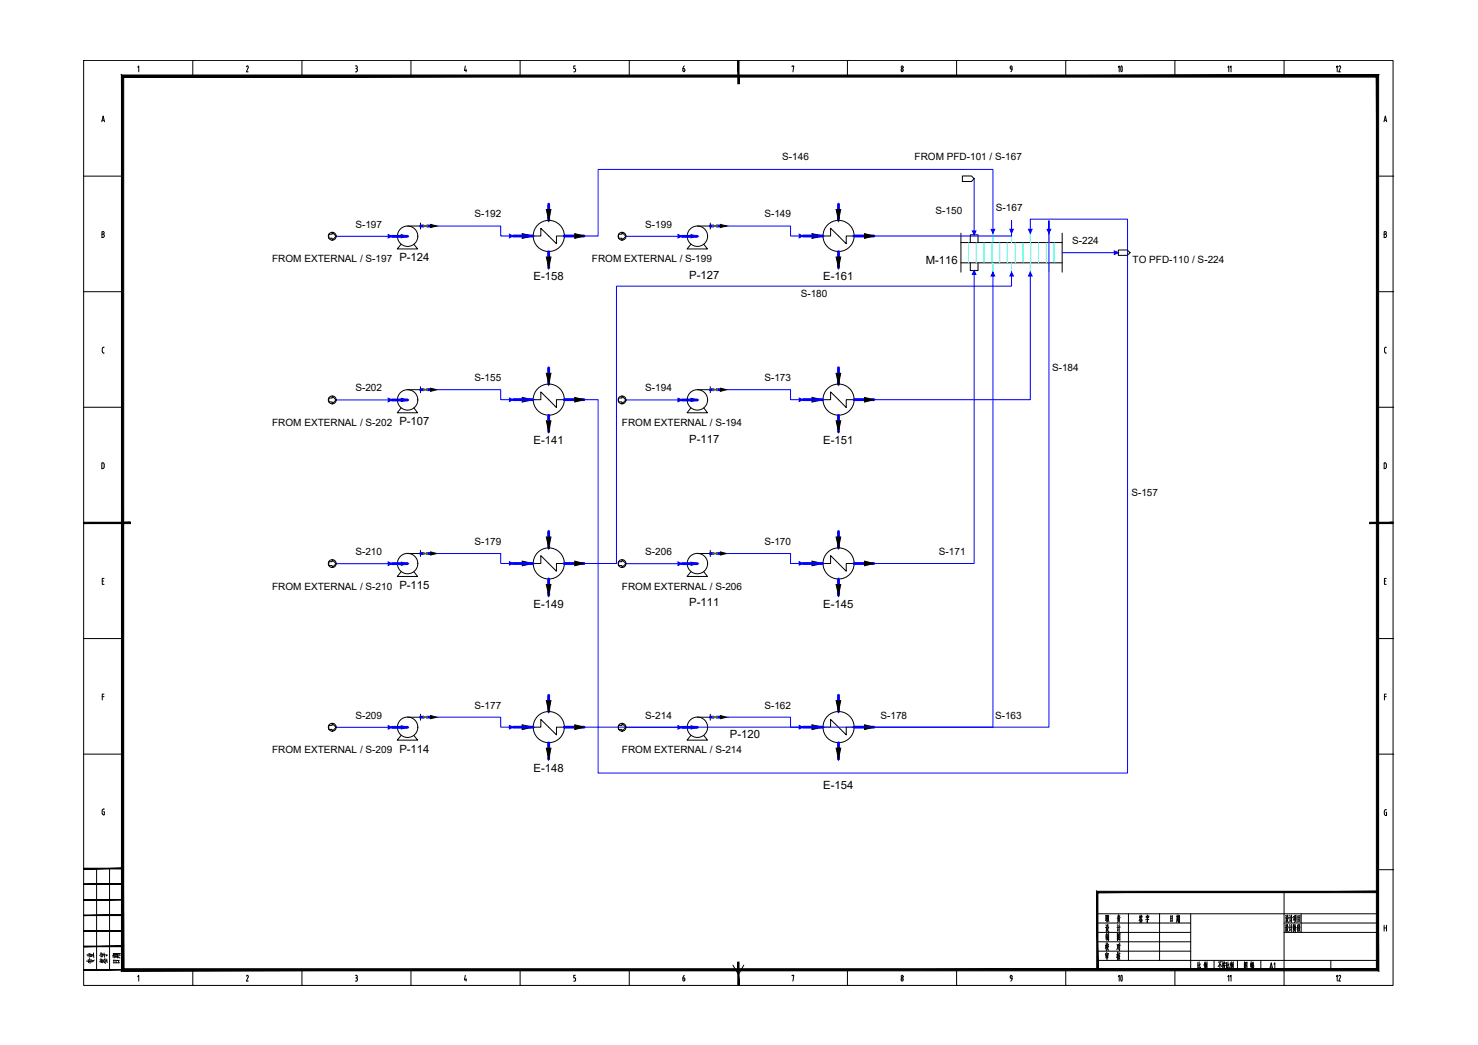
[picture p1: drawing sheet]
<svg xmlns="http://www.w3.org/2000/svg" width="420mm" height="297mm" viewBox="0 0 420 297" stroke-linecap="round" stroke-linejoin="round" font-family="sans-serif">
<g fill="none" stroke="#000" stroke-width=".28">
<path d="M23.8 17.2h372.2v262.9h-372.2zM39.1 19.1l.3-.4v1.7M54.8 17.2h.1M54.8 17.2v4.4M70.3 18.7l.3 .2v.4M70.3 18.7l-.2 .3M70.5 19.3l-.5 1.1h.6M85.8 17.2h.1M85.8 17.2v4.4M101 18.7h.3M101.2 19.5h.1M101.3 18.7l.2 .2v.4l-.2 .2 .3 .4"/>
<path d="M101.6 19.9l-.3 .5M116.8 17.2h.1M116.8 17.2v4.4M132.3 18.7l-.3 1.4h.7M132.5 19.7v.7M147.9 17.2h.1M147.9 17.2v4.4M163.4 19.5l.2 .4M163.6 18.7h-.5v.8h.3M163.6 19.9v.2M178.9 17.2h.1M178.9 17.2v4.4"/>
<path d="M194.1 19.5l.2 .8h.2l.2-.4M194.1 19.5h.3M194.4 19.5l.3 .4M194.5 18.7l-.3 .8M209.9 17.2h.1M225.2 19v-.3h.5l-.3 1.7M240.9 17.2h.1M240.9 17.2v4.4M256.2 19.9l.3-.4 .2 .4M256.2 19.9l.3 .5 .2-.4M256.7 19.9v.2M271.9 17.2h.1"/>
<path d="M271.9 17.2v4.4M287.4 19.7h.3M287.7 19.1v.5M287.7 19.6l-.4 .8M287.7 19.1l-.1-.3a.43 .43 0 0 0-.4 .3 .43 .43 0 0 0 .3 .5M303 17.2h.1M303 17.2v4.4M334 17.2h.1M334 17.2v4.4M365 17.2h.1M365 17.2v4.4M28.9 34.6l.4-1.6 .4 1.6"/>
<path d="M29 34.2h.6M101 20.4h.3M163.1 20.4h.3M163.6 20l-.2 .4M393.4 34.6l.4-1.6 .4 1.6M393.6 34.2h.5M23.8 50.1h11.1M391.6 50.1h4.4M396 50.1h.1M29 66.6l.6 .2v.4l-.3 .3M29.3 65.9h-.3v1.6h.3M29.3 65.8l.3 .4-.3 .3"/>
<path d="M393.5 66.6h.3M393.8 65.9h-.3v1.6h.3M393.8 66.6l.4 .4-.4 .5M393.8 65.8l.3 .4-.3 .3M23.8 82.9h11.1M29.1 99.1v.8M29.1 99.9l.1 .4 .4 .1M29.6 98.7l-.4 .1-.1 .3M391.6 82.9h4.4M394.1 98.7l-.4 .1-.1 .3v1l.5 .3M396 82.9h.1M23.8 115.8h11.1"/>
<path d="M391.6 115.8h4.4M396 115.8h.1M29.2 131.6h-.3v1.6h.3M29.3 131.6l.3 .5v.8l-.3 .3M393.5 131.6h.4l.2 .5v.8l-.6 .3zM396 148.7h.1M29.1 165.2h.3M29.6 164.4h-.5v1.7h.5M393.6 165.2h.3M394.1 164.4h-.5v1.7h.5M23.8 181.5h11.1M29.1 198h.5"/>
<path d="M29.6 197.3h-.5v1.7M391.6 181.5h4.4M393.6 198h.5M394.1 197.3h-.5v1.7M396 181.5h.1M23.8 214.4h11.1M391.6 214.4h4.4M396 214.4h.1M29 230.4v.8M29.5 230.7h.2v.9l-.5-.1-.1-.4M29.7 230h-.5l-.1 .4M393.5 230.6v.7"/>
<path d="M393.6 231.3l.3 .5M394 230.9h.2v.9h-.3M394.2 230.2h-.5l-.1 .4M27.5 246.9v28.8M31.1 246.9v28.8M311.9 259.7h79.7M320.8 259.7v13.3M329.6 259.7v13.3M338.5 259.7v16M365 253.5v26.6M369.9 259.7v5.3M391.6 247.2h4.4"/>
<path d="M396 247.2h.1M39.1 277.6l.3-.4v1.7M54.8 275.7v4.4M70.3 277.2l.3 .2v.4M70.3 277.2l-.2 .3M70.5 277.8l-.5 1.1h.6M85.8 275.7v4.4M101 277.2h.3M101 278.9h.3M101.2 278h.1M101.3 277.2l.3 .4-.3 .3 .3 .6-.3 .4M116.8 275.7v4.4"/>
<path d="M132.3 277.2l-.3 1.3h.7M132.5 278.2v.7M147.9 275.7v4.4M163.1 278.9h.3M163.4 277.9l.2 .4M163.6 277.2h-.5v.8h.3M163.6 278.3v.2M163.6 278.5l-.2 .4M178.9 275.7v4.4M194.4 277.9a.46 .46 0 0 1 .3 .5 .46 .46 0 0 1-.4 .4l-.2-.8h.3M194.5 277.2l-.3 .8M208.4 274.3l1.5 2.7 1.5-2.7"/>
<path d="M225.2 277.4v-.2h.5l-.3 1.7M240.9 275.7v4.4M256.7 278.3v.2M256.7 278.3l-.1-.3a.42 .42 0 0 0-.4 .4 .42 .42 0 0 0 .4 .4l.1-.3M271.9 275.7v4.4M287.2 277.8l.3 .3M287.4 278.2h.3M287.7 277.6v.5M287.7 278.1l-.4 .8M287.7 277.6l-.2-.4-.3 .6M303 275.7v4.4M311.9 273h79.7"/>
<path d="M311.9 262.4h26.6M311.9 265h26.6M311.9 267.7h26.6M311.9 270.4h26.6M324.1 261.6v.4M324.1 260.1l-.2 .8M324.1 260.5l.1 .3M324.3 261.6v.3M324.3 260.8l.5 .8M324.3 260.7l-.5 1M324.3 260.4l-.3 .1M324.4 261.3l-.3 .1"/>
<path d="M324.5 260.1l-.1 .6M324.5 260.5l.1 .4M324.5 261.5l-.1 .6M324.7 262.1l-.7 .1M324.8 260.4l-.4 .1M325.9 260.5l.7-.1-.1 .4M325.9 260.4l-.1 .5M326.1 260l.1 .4M326.2 261.1v1.1l-.2-.3M326.4 260.8l-.5 .1M326.4 260.7l-.2 .4M326.6 261.4h-.9"/>
<path d="M332.8 260.3v1.7M333.1 261l-.3 .1M333.2 261.7l-.4 .1M333.3 260.4l-.5 .1M333.3 260.3l-.1 1.6M334 275.7v4.4M334.6 260.1v1.3M334.6 261.6l-.2 .6M334.8 261.6l.1 .3M334.8 260.8h-.2M334.8 261.1h-.2M334.9 260l-.1 1.4"/>
<path d="M335 260.5h-.5M335 261.4l-.6 .1M335.1 261.3l-.1 .9M335.1 260.3v1.1M335.3 260.2v2l-.1-.2M335.3 260.8h-.2M335.3 261.3h-.2M335.3 260.3h-.2M340.5 273.5v1.7M340.8 275l-.4 .4M340.8 274.3l-.3 .1M340.9 273.4v1.8l.2 .2h.2v-.5"/>
<path d="M341.2 274l-.3 .6M342.5 273.8v1.7M342.6 273.4l-.3 1M342.6 274.4l.1 .3M342.7 273.8l-.2 .9M342.8 274.1l-.1 .1M342.9 274.1l-.3 1.2M342.9 273.7l-.3 .1M343 273.9v1M343.1 273.4v2.1l-.1-.3M345.1 273v2.7M346.8 273.9v1.5"/>
<path d="M346.9 273.5l-.6 1.3M346.9 274.1l.3 .6M347.2 273.4l-.9 .1M347.6 273.3v2.1l-.1-.2M347.7 274.3l-.3 .3M347.8 273.9l-.4 .1M347.8 273.7v.4M348 273.9l-.1 .9 .4 .6M348 273.3l.1 .4M348.2 274.5l-.4 1M348.3 273.8h-.5M348.3 273.7l-.1 .3"/>
<path d="M348.3 274.4l-.5 .1M348.7 273.5v1.7M349 274.3l-.3 .1M349.1 273.4v1.8l.1 .2h.2v-.5M349.4 274l-.3 .6M349.9 273.8v1.7M350 273.4l-.3 1M350.1 274.4l.1 .3M350.2 273.8l-.2 .8M350.3 274.1l-.3 1.2M350.3 274.1l-.2 .1M350.4 273.7l-.4 .1"/>
<path d="M350.4 273.9v1M350.6 273.4v2l-.2-.2M351.8 273v2.7M353.8 273.4v2M354 274.1l.4 .5M354 274.9l.2 .3M354.1 274.6l.1 .2M354.1 273.8l-.2 .5M354.3 273.9l-.2 .1M354.3 273.8l-.5 1M354.5 273.5v1.9l-.1-.2-.6 .1M354.5 273.5l-.7 .1"/>
<path d="M355.5 273.8v1M355.7 273.3v2.2M355.8 274h-.3M355.8 273.9v.9l-.1-.2M355.9 274.4v1.1M355.9 274.6l.5-.1-.1 .9h-.4M356 273.8v.6M356 273.9l.3-.1v.4M356.1 274.6v.8M356.3 274.2l-.3 .1M356.3 273.5l-.4 .1M356.3 274.9l-.3 .1"/>
<path d="M365 262.4h26.6M365 265h26.6M365.4 262.9l.2 .3M365.5 260.2l.2 .3M365.5 263.6h-.2M365.5 263.5v1M365.6 260.9h-.2M365.6 260.8v1M365.7 264.2l-.3 .5M365.7 261.5l-.2 .5M365.8 262.8l-.1 1M365.8 264l.5 .8"/>
<path d="M365.8 261.3l.4 .9h.1M365.9 260.5l-.2 .6M365.9 260.1v.5M366 262.8l.1 .8h.2M366 262.9h-.2M366.1 260.1v.7l.2 .1M366.1 260.2l-.2 .1M366.1 263.8h-.4M366.1 263.7l-.5 1.2M366.1 261.1h-.3M366.2 261l-.5 1.2M366.6 262.8l.1 .4"/>
<path d="M366.6 260.1l.2 .4M366.7 263.5l-.2 .1M366.7 263.4l-.1 1.2M366.7 260.8l-.2 .1M366.7 260.8v1.1M366.8 264.2l-.2 .5M366.8 261.5l-.1 .5M367.1 262.7v2.2M367.1 260.1v2.1M367.4 263.5l-.6 .1M367.4 260.8l-.5 .1M367.7 262.8v2"/>
<path d="M367.8 262.8v1.4l-.1-.2M367.8 260.5v.9M367.8 262.9l-.1 .1M367.9 260.5l-.2 .1M368 263.6l-.2 1.3M368 261.3l-.4 .3M368.1 260.6v1M368.1 262.9l.3 .8h.1M368.2 262.7l-.3 1M368.2 260.8l-.3 1.4M368.2 260.2v.5M368.2 261.7l.3 .4"/>
<path d="M368.2 263.5v1.4M368.5 260.6l-.4 .1M368.5 260.5v1.1M368.5 260.1l-.5 .2M368.9 262.9v1.8M369 260.2v1.9M369 263.6l-.1 .1M369 263.3l-.1 .1M369 264l-.3 .2M369.1 262.8l-.2 .3M369.2 264l.4 .7M369.2 263.8l.3-.1-.5 1.1"/>
<path d="M369.3 262.8l-.1 .9M369.4 262.8v.7l.2 .1M369.4 261.2l-.4 .2M369.4 260.8l-.4 .1M369.4 262.9l-.1 .1M369.5 261.7l-.5 .2M369.6 260.3l-.6 .1M369.6 260.3l-.1 1.8M378.3 273v2.7M393.5 263v1.7M393.5 263.8h.7M394.2 263v1.7"/>
<path d="M54.8 280.1h.1M85.8 280.1h.1M116.8 280.1h.1M147.9 280.1h.1M178.9 280.1h.1M209.9 280.1h.1M240.9 280.1h.1M271.9 280.1h.1M303 280.1h.1M334 280.1h.1M365 280.1h.1"/>
<circle cx="256.4" cy="19.1" r=".32"/>
<circle cx="256.4" cy="277.6" r=".32"/>
</g>
<g fill="#000" stroke="#000" stroke-width=".28">
<path d="M209.7 17.2l.4 6.6v-6.6zM209.7 17.2l.4 6.6h-.4z"/>
<path d="M34.5 21.3l.7 254.1v-253.5zM34.5 21.3l.7 254.1-.7 .6zM34.5 276l356.8-.6h-356.1zM34.5 276l356.8-.6 .6 .6zM391.3 21.9v253.5l.6 .6zM391.3 21.9l.6-.6v254.7zM35.2 21.9h356.1l.6-.6zM34.5 21.3h357.4l-356.7 .6z"/>
<path d="M23.8 148.4v.4l13.3-.4zM23.8 148.8l13.3-.4v.4z"/>
<path d="M389.4 148.8h6.6v-.4zM389.4 148.4h6.6l-6.6 .4z"/>
<path d="M23.8 255.8h11.1v-.1zM23.8 255.7h11.1l-11.1 .1z"/>
<path d="M23.8 251.4h11.1v-.2zM23.8 251.2h11.1l-11.1 .2z"/>
<path d="M23.8 247h11.1v-.2zM23.8 246.8h11.1l-11.1 .2z"/>
<path d="M312.1 253.7h79.5v-.3zM311.8 253.4h79.8l-79.5 .3zM311.8 253.4l.3 22.3v-22zM311.8 253.4l.3 22.3h-.3z"/>
<path d="M23.8 275.7h11.1v-.1zM23.8 275.6h11.1l-11.1 .1z"/>
<path d="M23.8 269.1h11.1v-.2zM23.8 268.9h11.1l-11.1 .2z"/>
<path d="M23.8 264.7h11.1v-.2zM23.8 264.5h11.1l-11.1 .2z"/>
<path d="M23.8 260.3h11.1v-.2zM23.8 260.1h11.1l-11.1 .2z"/>
<path d="M209.7 273.5v6.6h.4zM209.7 273.5h.4v6.6z"/>
</g>
<g fill="none" stroke="#000" stroke-width=".28">
<path d="M114 69.4l-1.1 1.4h5.8l-1.1-1.4M115.9 64.2h3.6M119.5 63.4v1.7M151.5 67.1h2.2v-2.2l4.5 4.4v-2.2h2.2M196.4 69.4l-1.1 1.4h5.8l-1-1.4M198.2 64.2h3.7M201.9 63.4v1.7M233.9 67.1h2.2v-2.2l4.5 4.4v-2.2h2.2M273.2 74.7h28.7M273.2 66.3v11.1M273.2 68.9h28.7M275.8 68.9v-2.2h2.2v2.2"/>
<path d="M275.8 74.7v2.2h2.2v-2.2M301.9 66.3v11.1M114 115.9l-1.1 1.4h5.8l-1.1-1.4M115.9 110.8h3.6M119.5 109.9v1.7M151.5 113.6h2.2v-2.2l4.5 4.5v-2.3h2.2M196.4 115.9l-1.1 1.4h5.8l-1-1.4M198.2 110.8h3.7M201.9 109.9v1.7M233.9 113.6h2.2v-2.2l4.5 4.5v-2.3h2.2M115.9 157.3h3.6M119.5 156.4v1.8"/>
<path d="M198.2 157.3h3.7M201.9 156.4v1.8M114 162.5l-1.1 1.4h5.8l-1.1-1.4M151.5 160.2h2.2v-2.3l4.5 4.5v-2.2h2.2M196.4 162.5l-1.1 1.4h5.8l-1-1.4M233.9 160.2h2.2v-2.3l4.5 4.5v-2.2h2.2M114 209l-1.1 1.4h5.8l-1.1-1.4M115.9 203.9h3.6M119.5 203v1.7M151.5 206.7h2.2v-2.2l4.5 4.4v-2.2h2.2M196.4 209l-1.1 1.4h5.8l-1-1.4M198.2 203.9h3.7"/>
<path d="M201.9 203v1.7M233.9 206.7h2.2v-2.2l4.5 4.4v-2.2h2.2"/>
<circle cx="115.9" cy="67.1" r="2.9"/>
<circle cx="156" cy="67.1" r="4.4"/>
<circle cx="198.3" cy="67.1" r="2.9"/>
<circle cx="238.4" cy="67.1" r="4.4"/>
<circle cx="115.9" cy="113.7" r="2.9"/>
<circle cx="156" cy="113.6" r="4.4"/>
<circle cx="198.3" cy="113.7" r="2.9"/>
<circle cx="238.4" cy="113.6" r="4.4"/>
<circle cx="115.9" cy="160.2" r="2.9"/>
<circle cx="156" cy="160.2" r="4.4"/>
<circle cx="198.3" cy="160.2" r="2.9"/>
<circle cx="238.4" cy="160.2" r="4.4"/>
<circle cx="115.9" cy="206.7" r="2.9"/>
<circle cx="156" cy="206.7" r="4.4"/>
<circle cx="198.3" cy="206.7" r="2.9"/>
<circle cx="238.4" cy="206.7" r="4.4"/>
</g>
<g fill="none" stroke="#00f" stroke-width=".8">
<path d="M156 58v4.6M238.4 58v4.6M111.4 67.2h4.5M119.5 64.2h.9M121.4 64.2h1M145.9 67.1h5.6M156 71.5v4.6M160.4 67.1h5.6M193.9 67.2h4.3M201.9 64.2h.9M203.8 64.2h1M228.3 67.1h5.6"/>
<path d="M238.4 71.5v4.6M242.8 67.1h5.6M111.4 113.7h4.5M119.5 110.8h.9M121.4 110.8h1M145.9 113.6h5.6M156 104.5v4.7M156 118.1v4.6M160.4 113.6h5.6M193.9 113.7h4.3M201.9 110.8h.9M203.8 110.8h1"/>
<path d="M228.3 113.6h5.6M238.4 104.5v4.7M238.4 118.1v4.6M242.8 113.6h5.6M119.5 157.3h.9M121.4 157.3h1M156 151.1v4.6M201.9 157.3h.9M203.8 157.3h1M238.4 151.1v4.6M111.4 160.2h4.5M145.9 160.2h5.6"/>
<path d="M156 164.6v4.6M160.4 160.2h5.6M193.9 160.2h4.3M228.3 160.2h5.6M238.4 164.6v4.6M242.8 160.2h5.6M156 197.6v4.7M238.4 197.6v4.7M111.4 206.7h4.5M119.5 203.9h.9M121.4 203.9h1M145.9 206.7h5.6"/>
<path d="M156 211.1v4.7M160.4 206.7h5.6M193.9 206.7h4.3M201.9 203.9h.9M203.8 203.9h1M228.3 206.7h5.6M238.4 211.1v4.7M242.8 206.7h5.6"/>
</g>
<g fill="none" stroke="#0f0" stroke-width=".28">
<path d="M120.4 64v.5l1-.5v.5zM120.9 64.2h.1M202.8 64v.5l1-.5v.5zM203.3 64.2h.1M120.4 110.5v.6l1-.6v.6zM120.9 110.8h.1M202.8 110.5v.6l1-.6v.6zM203.3 110.8h.1M120.4 157v.6l1-.6v.6zM120.9 157.3h.1M202.8 157v.6l1-.6v.6zM203.3 157.3h.1"/>
<path d="M120.4 203.6v.6l1-.6v.6zM120.9 203.9h.1M202.8 203.6v.6l1-.6v.6zM203.3 203.9h.1"/>
</g>
<g fill="#000" stroke="#000" stroke-width=".28">
<path d="M114.1 66.7l1.8 .5-1.8 .4zM122.4 63.8l1.8 .4-1.8 .5zM148.4 66.4l3.1 .7-3.1 .7zM155.3 59.5h1.3l-.6 3.1zM155.3 73.1h1.3l-.6 3zM163.4 66.4l2.6 .7-2.6 .7zM196.5 66.7l1.7 .5-1.7 .4zM204.8 63.8l1.8 .4-1.8 .5zM230.8 66.4l3.1 .7-3.1 .7zM237.7 59.5h1.3l-.6 3.1zM237.7 73.1h1.3l-.6 3zM245.8 66.4l2.6 .7-2.6 .7z"/>
<path d="M114.1 113.2l1.8 .5-1.8 .4zM122.4 110.3l1.8 .5-1.8 .4zM148.4 113l3.1 .6-3.1 .7zM155.3 106.1h1.3l-.6 3.1zM163.4 113l2.6 .6-2.6 .7zM196.5 113.2l1.7 .5-1.7 .4zM204.8 110.3l1.8 .5-1.8 .4zM230.8 113l3.1 .6-3.1 .7zM237.7 106.1h1.3l-.6 3.1zM245.8 113l2.6 .6-2.6 .7zM155.3 119.6h1.3l-.6 3.1zM237.7 119.6h1.3l-.6 3.1z"/>
<path d="M122.4 156.9l1.8 .4-1.8 .5zM155.3 152.6h1.3l-.6 3.1zM204.8 156.9l1.8 .4-1.8 .5zM237.7 152.6h1.3l-.6 3.1zM114.1 159.8l1.8 .4-1.8 .5zM148.4 159.5l3.1 .7-3.1 .6zM155.3 166.1h1.3l-.6 3.1zM163.4 159.5l2.6 .7-2.6 .6zM196.5 159.8l1.7 .4-1.7 .5zM230.8 159.5l3.1 .7-3.1 .6zM237.7 166.1h1.3l-.6 3.1zM245.8 159.5l2.6 .7-2.6 .6z"/>
<path d="M114.1 206.3l1.8 .4-1.8 .5zM122.4 203.4l1.8 .5-1.8 .4zM148.4 206l3.1 .7-3.1 .7zM155.3 199.2h1.3l-.6 3.1zM155.3 212.7h1.3l-.6 3.1zM163.4 206l2.6 .7-2.6 .7zM196.5 206.3l1.7 .4-1.7 .5zM204.8 203.4l1.8 .5-1.8 .4zM230.8 206l3.1 .7-3.1 .7zM237.7 199.2h1.3l-.6 3.1zM237.7 212.7h1.3l-.6 3.1zM245.8 206l2.6 .7-2.6 .7z"/>
</g>
<path d="M275.3 68.9v5.8M277.5 68.9v5.8M279.7 68.9v5.8M282 68.9v5.8M284.2 68.9v5.8M286.4 68.9v5.8M288.6 68.9v5.8M290.8 68.9v5.8M293 68.9v5.8M295.2 68.9v5.8M297.5 68.9v5.8M299.7 68.9v5.8" fill="none" stroke="#0ff" stroke-width=".28"/>
<!-- layer: EQUIPMENT -->
<path d="M282.3 66.3v2.6M282.3 74.7v2.7M287.6 66.3v2.6M287.6 74.7v2.7M292.9 66.3v2.6M292.9 74.7v2.7M298.2 66.3v2.6M298.2 74.7v2.7" fill="none" stroke="#0ff" stroke-width=".28"/>
<!-- layer: STREAM -->
<g fill="none" stroke="#00f" stroke-width=".28">
<path d="M276.9 50.8v15.9M95.5 67.2h15.9M124.2 64.2h18.2v2.9h3.5M177.9 67.2h16M206.6 64.2h18.1v2.9h3.6M276.9 76.9v83.3h-28.5M282.3 66.3v-18.1h-112.3v18.9h-4M282.3 77.4v129.3h-116.3M287.6 66.3v-3.5v4.3h-39.2M287.6 77.4v4h-112.4v78.8h-9.2M292.9 66.3v-4h27.6v157.4h-150.5v-106.1h-4M292.9 77.4v36.2h-44.5"/>
<path d="M298.2 66.3v-3.5v143.9h-49.8M301.9 71.8h16M95.5 113.7h15.9M124.2 110.8h18.2v2.8h3.5M177.9 113.7h16M206.6 110.8h18.1v2.8h3.6M124.2 157.3h18.2v2.9h3.5M206.6 157.3h18.1v2.9h3.6M95.5 160.2h15.9M177.9 160.2h16M95.5 206.7h15.9M124.2 203.9h18.2v2.8h3.5"/>
<path d="M177.9 206.7h16M206.6 203.9h18.1v2.8h3.6"/>
</g>
<!-- layer: STREAM_ARROW -->
<g fill="#00f" stroke="#00f" stroke-width=".28">
<path d="M281.8 65.2h1l-.5 1.1z"/>
<path d="M227.2 66.6l1.1 .5-1.1 .5z"/>
<path d="M287.1 65.2h1l-.5 1.1z"/>
<path d="M144.8 113.1l1.1 .5-1.1 .5z"/>
<path d="M292.4 65.2h1l-.5 1.1z"/>
<path d="M227.2 206.2l1.1 .5-1.1 .5z"/>
<path d="M297.7 65.2h1l-.5 1.1z"/>
<path d="M276.4 65.6h1l-.5 1.1z"/>
<path d="M227.2 159.7l1.1 .5-1.1 .4z"/>
<path d="M276.9 76.9l.5 1.1h-1z"/>
<path d="M227.2 113.1l1.1 .5-1.1 .5z"/>
<path d="M144.8 206.2l1.1 .5-1.1 .5z"/>
<path d="M282.3 77.4l.5 1.1h-1z"/>
<path d="M144.8 159.7l1.1 .5-1.1 .4z"/>
<path d="M287.6 77.4l.5 1.1h-1z"/>
<path d="M292.9 77.4l.5 1.1h-1z"/>
<path d="M144.8 66.6l1.1 .5-1.1 .5z"/>
<path d="M192.7 113.2l1.2 .5-1.2 .5z"/>
<path d="M110.3 66.7l1.1 .5-1.1 .4z"/>
<path d="M192.7 66.7l1.2 .5-1.2 .4z"/>
<path d="M110.3 113.2l1.1 .5-1.1 .5z"/>
<path d="M192.7 159.7l1.2 .5-1.2 .5z"/>
<path d="M110.3 206.3l1.1 .4-1.1 .5z"/>
<path d="M110.3 159.7l1.1 .5-1.1 .5z"/>
<path d="M192.7 206.3l1.2 .4-1.2 .5z"/>
<path d="M316.8 71.3l1.1 .5-1.1 .5z"/>
</g>
<!-- layer: CONNECTOR -->
<g fill="none" stroke="#000" stroke-width=".28">
<path d="M273.6 50h2.6l.7 .8-.7 .8h-2.6zM93.5 66.6h.9v-.6l1.1 1.2-1.1 1.1v-.6h-.9zM175.8 66.6h1v-.6l1.1 1.2-1.1 1.1v-.6h-1zM317.9 71.1h2.5l.9 .7-.9 .8h-2.5zM93.5 113.1h.9v-.5l1.1 1.1-1.1 1.1v-.6h-.9zM175.8 113.1h1v-.5l1.1 1.1-1.1 1.1v-.6h-1zM93.5 159.7h.9v-.6l1.1 1.1-1.1 1.1v-.5h-.9zM175.8 159.7h1v-.6l1.1 1.1-1.1 1.1v-.5h-1zM93.5 206.2h.9v-.6l1.1 1.1-1.1 1.2v-.6h-.9zM175.8 206.2h1v-.6l1.1 1.1-1.1 1.2v-.6h-1z"/>
<circle cx="94.5" cy="67.1" r="1.12"/>
<circle cx="176.8" cy="67.1" r="1.12"/>
<circle cx="94.5" cy="113.7" r="1.12"/>
<circle cx="176.8" cy="113.7" r="1.12"/>
<circle cx="94.5" cy="160.2" r="1.12"/>
<circle cx="176.8" cy="160.2" r="1.12"/>
<circle cx="94.5" cy="206.7" r="1.12"/>
<circle cx="176.8" cy="206.7" r="1.12"/>
</g>
<text font-size="6.6" x="315.7" y="280.8">10</text>
<text font-size="6.2" x="315.7" y="22.2">10</text>
<g font-size="5.3">
<text x="312.9" y="266">设 计</text>
<text x="313.3" y="268.5">制 图</text>
<text x="27.5" y="275.2" transform="rotate(-90 27.5 275.2)">专业</text>
<text x="31.4" y="275.2" transform="rotate(-90 31.4 275.2)">签字</text>
<text x="34.9" y="274.8" transform="rotate(-90 34.9 274.8)">日期</text>
<text x="312.9" y="271.3">校 对</text>
</g>
<g font-size="4.4">
<text x="378.5" y="21.5">12</text>
<text x="363.4" y="276.6" transform="rotate(-90 363.4 276.6)">A1</text>
<text x="382.1" y="280.1" transform="rotate(-90 382.1 280.1)">12</text>
</g>
<g font-size="4">
<text x="351" y="21.5" transform="rotate(-90 351 21.5)">11</text>
<text x="351" y="280.1" transform="rotate(-90 351 280.1)">11</text>
</g>
<g font-size="3.2">
<text x="263.2" y="75">M-116</text>
<text x="151.7" y="79.7">E-158</text>
<text x="195.9" y="79.3">P-127</text>
<text x="234" y="79.7">E-161</text>
<text x="195.9" y="125.8">P-117</text>
<text x="151.7" y="126.2">E-141</text>
<text x="234" y="126.2">E-151</text>
<text x="151.7" y="172.8">E-149</text>
<text x="195.9" y="172.4">P-111</text>
<text x="234" y="172.8">E-145</text>
<text x="207.5" y="209.9">P-120</text>
<text x="151.7" y="219.3">E-148</text>
<text x="234" y="224.3">E-154</text>
</g>
<g font-size="2.8">
<text x="222.4" y="45.5">S-146</text>
<text x="260" y="45.5">FROM PFD-101 / S-167</text>
<text x="101" y="64.7">S-197</text>
<text x="134.9" y="61.8">S-192</text>
<text x="183.4" y="64.7">S-199</text>
<text x="217.3" y="61.8">S-149</text>
<text x="266" y="60.9">S-150</text>
<text x="283.1" y="60.1">S-167</text>
<text x="304.8" y="69.4">S-224</text>
<text x="77.4" y="74.5">FROM EXTERNAL / S-197 P-124</text>
<text x="168.3" y="74.5">FROM EXTERNAL / S-199</text>
<text x="322" y="74.8">TO PFD-110 / S-224</text>
<text x="227.6" y="84.5">S-180</text>
<text x="299.1" y="105.4">S-184</text>
<text x="101" y="111.2">S-202</text>
<text x="134.9" y="108.4">S-155</text>
<text x="183.4" y="111.2">S-194</text>
<text x="217.3" y="108.4">S-173</text>
<text x="77.4" y="121">FROM EXTERNAL / S-202 P-107</text>
<text x="176.8" y="121">FROM EXTERNAL / S-194</text>
<text x="321.6" y="141">S-157</text>
<text x="134.9" y="154.9">S-179</text>
<text x="217.3" y="154.9">S-170</text>
<text x="101" y="157.8">S-210</text>
<text x="183.4" y="157.8">S-206</text>
<text x="266.9" y="157.7">S-171</text>
<text x="77.4" y="167.6">FROM EXTERNAL / S-210 P-115</text>
<text x="176.8" y="167.6">FROM EXTERNAL / S-206</text>
<text x="134.9" y="201.4">S-177</text>
<text x="217.3" y="201.4">S-162</text>
<text x="101" y="204.3">S-209</text>
<text x="183.4" y="204.3">S-214</text>
<text x="250.3" y="204.2">S-178</text>
<text x="282.9" y="204.2">S-163</text>
<text x="77.4" y="214.1">FROM EXTERNAL / S-209 P-114</text>
<text x="176.8" y="214.1">FROM EXTERNAL / S-214</text>
</g>
</svg>
